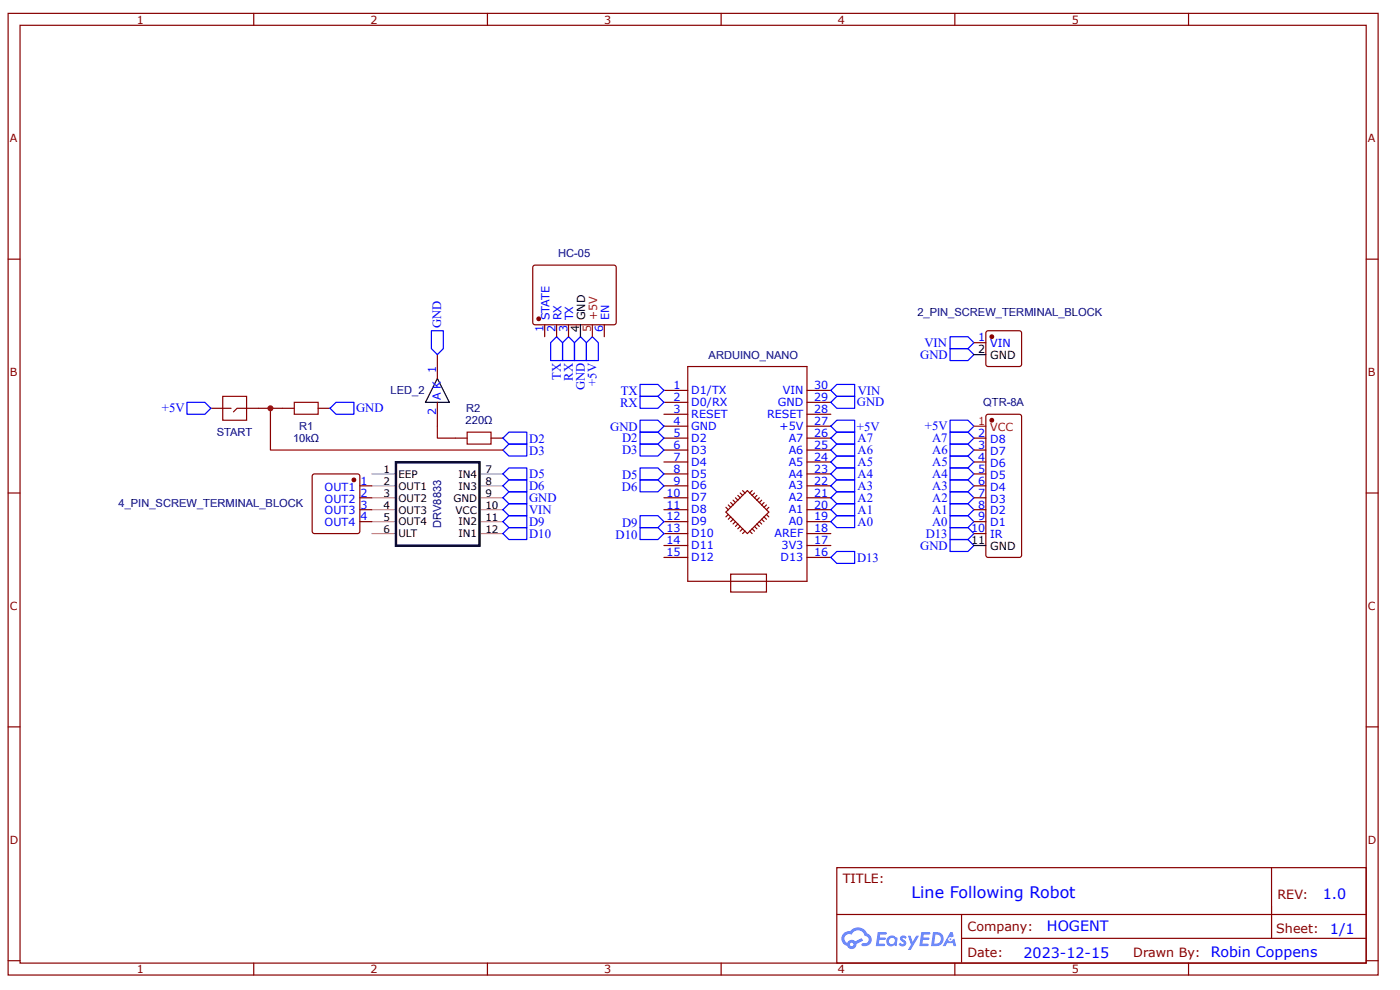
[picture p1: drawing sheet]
<svg xmlns="http://www.w3.org/2000/svg" width="297mm" height="210mm" viewBox="0 0 297 210" stroke-linecap="round" stroke-linejoin="round" font-family="sans-serif">
<g fill="none" stroke="#800" stroke-width=".25">
<path d="M1.7 2.8h290.7v203.9h-290.7zM4.3 5.4h285.5v198.8h-285.5zM53.8 2.8v2.6M103.4 2.8v2.6M153 2.8v2.6M202.6 2.8v2.6M252.1 2.8v2.6M1.7 54.9h2.6M289.8 54.9h2.6M1.7 104.5h2.6M289.8 104.5h2.6M1.7 154.1h2.6"/>
<path d="M289.8 154.1h2.6M177.5 184h112.3v20.2h-112.3zM177.6 193.9h112.1M204 198.9h85.7M204 193.9v10.1M269.8 184v14.9M1.7 203.7h2.6M53.8 204.2v2.5M103.4 204.2v2.5M153 204.2v2.5M202.6 204.2v2.5M252.1 204.2v2.5"/>
<path d="M289.8 203.7h2.6"/>
</g>
<g fill="#58f">
<path d="M191.1 198.5l.5-.2 .4 .1 .3 .3-.2 .4a.33 .33 0 0 0-.3-.3 .33 .33 0 0 0-.3 .1v.1a.85 .85 0 0 1 .7 .7 .85 .85 0 0 1-.3 .8l-.7 .1-.6-.4 .4-.4 .5 .3 .2-.1v-.2a.88 .88 0 0 1-.6-1.3z"/>
<path d="M192.6 198.4h.6l.4 1.3 .8-1.3h.6l-1.8 3h-.6l.7-1.1z"/>
<path d="M186.2 197.6h1.7l.2 .1-.1 .4h-1.3l-.1 .7h1.1l.2 .2-.2 .3h-1.1l-.2 .8h1.3l.1 .2-.1 .2-1.9 .1z"/>
<path d="M195.5 197.6h1.6l.2 .1v.4h-1.3l-.1 .7h1.1l.2 .2-.3 .3h-1.1l-.1 .8h1.2l.1 .2-.1 .2-1.9 .1z"/>
<path d="M201.6 197.6h.5l.2 .9-.4 .2a.49 .49 0 0 0-.7 .2 .49 .49 0 0 0 .3 .7 .49 .49 0 0 0 .6-.4l.4-.2 .4 1.6h-.6l-.2-.7h-1.2l-.3 .7h-.6z"/>
<path d="M197.9 197.6l-.4 3h1a1.51 1.51 0 0 0 1.7-1.5 1.51 1.51 0 0 0-1.8-1.5zM198.4 198.1a1.02 1.02 0 0 1 1.2 1.2 1.02 1.02 0 0 1-1.4 .8z"/>
<path d="M188.5 198.6a1.11 1.11 0 0 0-.3 1.6 1.11 1.11 0 0 0 1.6 .2l.4 .2 .2-1.7-.4-.2a1.01 1.01 0 0 0-1.5-.1zM188.5 199.5a.66 .66 0 0 1 1.3 0 .66 .66 0 0 1-1.3 0z"/>
<path d="M179 197.9a1.58 1.58 0 0 0 .7 2.6 1.01 1.01 0 0 0 1.2 .7 1.01 1.01 0 0 0 .8-1.1l1.4-.7-.3-.5-1.4 .7a1.02 1.02 0 0 0-1.7 .3 .99 .99 0 0 1-.4-1.4 .99 .99 0 0 1 1.4-.3 1.48 1.48 0 0 1 1.5-1 1.48 1.48 0 0 1 1.3 1.2 .82 .82 0 0 1 .8 1.1 .82 .82 0 0 1-1.2 .5l-.3 .1v.3a1.4 1.4 0 0 0 2-.6 1.4 1.4 0 0 0-.9-1.9 2.19 2.19 0 0 0-3.6-.5l-.8 .1zM180.3 200.2a.4 .4 0 0 1 .8 0 .4 .4 0 0 1-.8 0z"/>
<circle cx="201.6" cy="199.1" r=".19"/>
</g>
<path d="M78.9 113.1h5M78.9 110.6h5M78.9 108.1h5M78.9 105.5h5M78.9 103h5M78.9 100.5h5M101.6 113.1h5.1M101.6 110.6h5.1M101.6 108.1h5.1M101.6 105.5h5.1M101.6 103h5.1M101.6 100.5h5.1" fill="none" stroke="#999" stroke-width=".25"/>
<path d="M84 98h17.7v17.7h-17.7z" fill="none" stroke="#000" stroke-width=".51"/>
<g fill="none" stroke="#800" stroke-width=".25">
<path d="M92.8 75.2v5M145.9 77.7h25.3v45.5h-25.3zM44.7 86.6h2.6M52.3 86.6h2.5M59.9 86.6h2.5M67.5 86.6h2.5M92.8 85.3v5.1M96.6 92.9h2.5M104.2 92.9h2.5M140.8 92.9h5.1M140.8 97.9h5.1M140.8 95.4h5.1"/>
<path d="M140.8 90.4h5.1M140.8 87.8h5.1M140.8 85.3h5.1M140.8 82.8h5.1M171.2 92.9h5.1M171.2 97.9h5.1M171.2 95.4h5.1M171.2 90.4h5.1M171.2 87.8h5.1M171.2 85.3h5.1M171.2 82.8h5.1M209.3 88l.4-.2h6.5l.3 .1 .2 .3v29.5v.3l-.4 .2h-6.6l-.3-.1-.2-.3-.1-29.5z"/>
<path d="M140.8 115.7h5.1M140.8 113.1h5.1M140.8 110.6h5.1M140.8 108.1h5.1M140.8 105.5h5.1M140.8 103h5.1M140.8 100.5h5.1M140.8 118.2h5.1M154 108.6l4.6-4.6 4.5 4.6-4.5 4.5zM154 107.6l.5 .5M154.5 107.1l.5 .5M154.5 109.1l-.5 .5"/>
<path d="M155 106.5l.5 .6M155 109.6l-.5 .5M155.5 106l.5 .5M155.5 110.1l-.5 .5M156 105.5l.5 .5M156 110.6l-.5 .5M156.5 105l.5 .5M156.5 111.1l-.5 .5M157 104.5l.5 .5M157 111.6l-.5 .5M157.5 104l.5 .5M157.5 112.1l-.5 .5"/>
<path d="M158 112.6l-.5 .5M159.1 112.6l.5 .5M159.6 112.1l.5 .5M159.6 104l-.5 .5M160.1 111.6l.5 .5M160.1 104.5l-.5 .5M160.6 111.1l.5 .5M160.6 105l-.5 .5M161.1 110.6l.5 .5M161.1 105.5l-.5 .5M161.6 110.1l.5 .5M161.6 106l-.5 .5"/>
<path d="M162.1 109.6l.5 .5M162.1 106.5l-.5 .6M162.6 109.1l.5 .5M162.6 107.1l-.5 .5M163.1 107.6l-.5 .5M171.2 115.7h5.1M171.2 113.1h5.1M171.2 110.6h5.1M171.2 108.1h5.1M171.2 105.5h5.1M171.2 103h5.1M171.2 100.5h5.1"/>
<path d="M171.2 118.2h5.1M155 121.7h7.6v3.8h-7.6z"/>
</g>
<path d="M62.4 85.3h5.1v2.5h-5.1zM99.1 91.6h5.1v2.6h-5.1z" fill="none" stroke="#a00000" stroke-width=".25"/>
<path d="M92.8 80.2l2.5 5.1h-5z" fill="none" stroke="#000" stroke-width=".25"/>
<path d="M47.3 84h5v5.1h-5zM47.3 86.6h1.7M52.3 86.6h-2l-.8 .7M54.8 86.6h5.1M92.8 90.4v2.5h3.8" fill="none" stroke="#900" stroke-width=".25"/>
<g fill="none" stroke="#00f" stroke-width=".25">
<path d="M91.5 70.1h2.6v3.8l-1.3 1.3-1.3-1.3zM118.1 71.4l1.2 1.3v3.7h-2.5v-3.7zM120.6 71.4l1.3 1.3v3.7h-2.6v-3.7zM123.1 71.4l1.3 1.3v3.7h-2.5v-3.7zM125.7 71.4l1.2 1.3v3.7h-2.5v-3.7zM201.6 71.4h3.8l1.2 1.3-1.2 1.2h-3.8zM201.6 73.9h3.8l1.2 1.3-1.2 1.2h-3.8zM39.7 85.3h3.8l1.2 1.3-1.2 1.2h-3.8zM70 86.6l1.3-1.3h3.8v2.5h-3.8zM106.7 95.4l1.3-1.2h3.8v2.5h-3.8zM106.7 92.9l1.3-1.3h3.8v2.6h-3.8zM108 99.2h3.8v2.5h-3.8l-1.3-1.2z"/>
<path d="M135.8 89.1h3.8l1.2 1.3-1.2 1.2h-3.8zM135.8 84h3.8l1.2 1.3-1.2 1.3h-3.8zM135.8 81.5h3.8l1.2 1.3-1.2 1.2h-3.8zM135.8 99.2h3.8l1.2 1.3-1.2 1.2h-3.8zM135.8 94.2h3.8l1.2 1.2-1.2 1.3h-3.8zM135.8 91.6h3.8l1.2 1.3-1.2 1.3h-3.8zM176.3 85.3l1.2-1.3h3.8v2.6h-3.8zM176.3 90.4l1.2-1.3h3.8v2.5h-3.8zM176.3 97.9l1.2-1.2h3.8v2.5h-3.8zM176.3 92.9l1.2-1.3h3.8v2.6h-3.8zM176.3 95.4l1.2-1.2h3.8v2.5h-3.8zM176.3 82.8l1.2-1.3h3.8v2.5h-3.8z"/>
<path d="M201.6 89.1h3.8l1.2 1.3-1.2 1.2h-3.8zM201.6 91.6h3.8l1.2 1.3-1.2 1.3h-3.8zM201.6 99.2h3.8l1.2 1.3-1.2 1.2h-3.8zM201.6 96.7h3.8l1.2 1.2-1.2 1.3h-3.8zM201.6 94.2h3.8l1.2 1.2-1.2 1.3h-3.8zM106.7 108.1l1.3-1.3h3.8v2.5h-3.8zM106.7 105.5l1.3-1.2h3.8v2.5h-3.8zM106.7 110.6l1.3-1.3h3.8v2.6h-3.8zM106.7 113.1l1.3-1.2h3.8v2.5h-3.8zM106.7 103l1.3-1.3h3.8v2.6h-3.8zM135.8 111.9h3.8l1.2 1.2-1.2 1.3h-3.8zM135.8 109.3h3.8l1.2 1.3-1.2 1.3h-3.8z"/>
<path d="M135.8 101.7h3.8l1.2 1.3-1.2 1.3h-3.8zM176.3 118.2l1.2-1.3h3.8v2.5h-3.8zM176.3 110.6l1.2-1.3h3.8v2.6h-3.8zM176.3 108.1l1.2-1.3h3.8v2.5h-3.8zM176.3 105.5l1.2-1.2h3.8v2.5h-3.8zM176.3 103l1.2-1.3h3.8v2.6h-3.8zM176.3 100.5l1.2-1.3h3.8v2.5h-3.8zM201.6 114.4h3.8l1.2 1.3-1.2 1.2h-3.8zM201.6 111.9h3.8l1.2 1.2-1.2 1.3h-3.8zM201.6 109.3h3.8l1.2 1.3-1.2 1.3h-3.8zM201.6 106.8h3.8l1.2 1.3-1.2 1.2h-3.8zM201.6 104.3h3.8l1.2 1.2-1.2 1.3h-3.8z"/>
<path d="M201.6 101.7h3.8l1.2 1.3-1.2 1.3h-3.8z"/>
</g>
<circle cx="210.4" cy="89.1" r=".38" fill="#800"/>
<g fill="none" stroke="#800" stroke-width=".25">
<path d="M113.2 56.4l.3-.2 17 .1 .2 .4-.1 11.9-.4 .3-17-.1-.2-.4v-11.7zM206.6 92.9h2.5M206.6 95.4h2.5M206.6 97.9h2.5M206.6 100.5h2.5M206.6 103h2.5M206.6 105.5h2.5M206.6 108.1h2.5M206.6 110.6h2.5M206.6 113.1h2.5"/>
<circle cx="210.4" cy="89.1" r=".38"/>
</g>
<path d="M206.6 90.4h2.5" fill="none" stroke="#f00" stroke-width=".25"/>
<path d="M206.6 115.7h2.5" fill="none" stroke="#000" stroke-width=".25"/>
<circle cx="114.3" cy="67.6" r=".38" fill="#800"/>
<g fill="none" stroke="#800" stroke-width=".25">
<path d="M115.6 68.9v2.5M118.1 68.9v2.5M120.6 68.9v2.5M128.2 68.9v2.5M66.4 100.6l.3-.1h9.1l.5 .2v11.9l-.2 .4-9.4 .1-.4-.2-.1-11.9z"/>
<circle cx="114.3" cy="67.6" r=".38"/>
</g>
<path d="M123.1 68.9v2.5" fill="none" stroke="#000" stroke-width=".25"/>
<path d="M125.7 68.9v2.5" fill="none" stroke="#f00" stroke-width=".25"/>
<circle cx="75.1" cy="101.7" r=".38" fill="#800"/>
<g fill="none" stroke="#800" stroke-width=".25">
<path d="M209.3 70.3l.4-.2h6.5l.4 .2 .1 .3v6.6l-.1 .4-.4 .1h-6.5l-.4-.1-.2-.4v-6.6zM76.3 103h2.6M76.3 105.5h2.6M76.3 108.1h2.6M76.3 110.6h2.6"/>
<circle cx="75.1" cy="101.7" r=".38"/>
</g>
<circle cx="210.4" cy="71.4" r=".38" fill="#800"/>
<g fill="none" stroke="#800" stroke-width=".25">
<path d="M206.6 72.7h2.5"/>
<circle cx="210.4" cy="71.4" r=".38"/>
</g>
<path d="M206.6 75.2h2.5" fill="none" stroke="#000" stroke-width=".25"/>
<path d="M57.4 86.6v8.8h49.3" fill="none" stroke="#900" stroke-width=".25"/>
<circle cx="57.4" cy="86.6" r=".63" fill="#c00"/>
<text font-size="3.4" fill="#00f" x="193.4" y="190.4">Line Following Robot</text>
<g font-size="3" fill="#00f">
<text x="280.6" y="190.6">1.0</text>
<text x="222.1" y="197.5">HOGENT</text>
<text x="282.2" y="198">1/1</text>
<text x="217.1" y="203">2023-12-15</text>
<text x="256.9" y="203">Robin Coppens</text>
</g>
<g font-size="2.7" fill="#00f">
<text x="93.6" y="69.6" transform="rotate(-90 93.6 69.6)">GND</text>
<text x="195.2" y="76">GND</text>
<text x="196.1" y="73.6">VIN</text>
<text x="119" y="80.5" transform="rotate(-90 119 80.5)">TX</text>
<text x="121.5" y="80.7" transform="rotate(-90 121.5 80.7)">RX</text>
<text x="124.1" y="82.8" transform="rotate(-90 124.1 82.8)">GND</text>
<text x="126.6" y="81.8" transform="rotate(-90 126.6 81.8)">+5V</text>
<text x="131.7" y="83.7">TX</text>
<text x="182" y="83.7">VIN</text>
<text x="34.3" y="87.4">+5V</text>
<text x="75.6" y="87.4">GND</text>
<text x="131.5" y="86.2">RX</text>
<text x="181.8" y="86.2">GND</text>
<text x="112.3" y="94">D2</text>
<text x="129.4" y="91.3">GND</text>
<text x="132" y="93.8">D2</text>
<text x="181.8" y="91.3">+5V</text>
<text x="181.9" y="93.8">A7</text>
<text x="196.2" y="91.2">+5V</text>
<text x="197.8" y="93.8">A7</text>
<text x="112.3" y="101.3">D5</text>
<text x="112.3" y="96.4">D3</text>
<text x="132" y="101.5">D5</text>
<text x="132" y="96.3">D3</text>
<text x="181.9" y="101.3">A4</text>
<text x="181.9" y="96.3">A6</text>
<text x="181.9" y="98.8">A5</text>
<text x="197.8" y="101.3">A4</text>
<text x="197.8" y="98.8">A5</text>
<text x="197.8" y="96.2">A6</text>
<text x="112.2" y="106.4">GND</text>
<text x="112.3" y="103.9">D6</text>
<text x="131.9" y="104.1">D6</text>
<text x="181.9" y="106.4">A2</text>
<text x="181.9" y="103.9">A3</text>
<text x="197.8" y="106.4">A2</text>
<text x="197.8" y="103.8">A3</text>
<text x="112.2" y="109">VIN</text>
<text x="112.3" y="111.5">D9</text>
<text x="112.3" y="114">D10</text>
<text x="132" y="111.7">D9</text>
<text x="181.9" y="111.5">A0</text>
<text x="181.9" y="108.9">A1</text>
<text x="197.8" y="111.5">A0</text>
<text x="197.8" y="108.9">A1</text>
<text x="130.6" y="114.2">D10</text>
<text x="181.8" y="119.1">D13</text>
<text x="195.2" y="116.6">GND</text>
<text x="196.4" y="114">D13</text>
</g>
<g font-size="2.7" fill="#800">
<text x="178.8" y="187.2">TITLE:</text>
<text x="271" y="190.6">REV:</text>
<text x="205.3" y="197.4">Company:</text>
<text x="270.8" y="197.9">Sheet:</text>
<text x="205.3" y="202.9">Date:</text>
<text x="240.4" y="203">Drawn By:</text>
</g>
<g font-size="2.4" fill="#800">
<text x="29" y="5">1</text>
<text x="78.6" y="5">2</text>
<text x="128.2" y="5">3</text>
<text x="177.8" y="5">4</text>
<text x="227.4" y="5">5</text>
<text x="2.1" y="30.2">A</text>
<text x="290.2" y="30.2">A</text>
<text x="2.1" y="79.7">B</text>
<text x="290.2" y="79.7">B</text>
<text x="2.1" y="129.3">C</text>
<text x="290.2" y="129.3">C</text>
<text x="2.1" y="178.9">D</text>
<text x="290.2" y="178.9">D</text>
<text x="29" y="206.3">1</text>
<text x="78.6" y="206.3">2</text>
<text x="128.2" y="206.3">3</text>
<text x="177.8" y="206.3">4</text>
<text x="227.4" y="206.3">5</text>
</g>
<g font-size="2.4" fill="#000080">
<text x="118.4" y="54.5">HC-05</text>
<text x="194.6" y="67.1">2_PIN_SCREW_TERMINAL_BLOCK</text>
<text x="150.3" y="76">ARDUINO_NANO</text>
<text x="82.8" y="83.6">LED_2</text>
<text x="98.8" y="89.9">220Ω</text>
<text x="98.9" y="87.4">R2</text>
<text x="208.6" y="86.1">QTR-8A</text>
<text x="46" y="92.4">START</text>
<text x="62.2" y="93.7">10kΩ</text>
<text x="63.4" y="91.2">R1</text>
<text x="25.1" y="107.6">4_PIN_SCREW_TERMINAL_BLOCK</text>
<text x="93.6" y="111.9" transform="rotate(-90 93.6 111.9)">DRV8833</text>
</g>
<g font-size="2.4" fill="#00f">
<text x="115.3" y="70.5" transform="rotate(-90 115.3 70.5)">1</text>
<text x="116.6" y="67.9" transform="rotate(-90 116.6 67.9)">STATE</text>
<text x="117.8" y="70.5" transform="rotate(-90 117.8 70.5)">2</text>
<text x="119.1" y="67.9" transform="rotate(-90 119.1 67.9)">RX</text>
<text x="120.4" y="70.5" transform="rotate(-90 120.4 70.5)">3</text>
<text x="121.6" y="67.9" transform="rotate(-90 121.6 67.9)">TX</text>
<text x="127.9" y="70.5" transform="rotate(-90 127.9 70.5)">6</text>
<text x="129.2" y="67.9" transform="rotate(-90 129.2 67.9)">EN</text>
<text x="207.5" y="72.4">1</text>
<text x="210.1" y="73.7">VIN</text>
<text x="92.5" y="79" transform="rotate(-90 92.5 79)">1</text>
<text x="142.9" y="82.5">1</text>
<text x="146.7" y="83.5">D1/TX</text>
<text x="166.1" y="83.5">VIN</text>
<text x="172.7" y="82.5">30</text>
<text x="92.5" y="88.1" transform="rotate(-90 92.5 88.1)">2</text>
<text x="93.5" y="84.8" transform="rotate(-90 93.5 84.8)">A K</text>
<text x="142.9" y="87.6">3</text>
<text x="142.9" y="85">2</text>
<text x="146.7" y="88.6">RESET</text>
<text x="146.7" y="86.1">D0/RX</text>
<text x="162.7" y="88.6">RESET</text>
<text x="165" y="86.1">GND</text>
<text x="172.7" y="85">29</text>
<text x="172.7" y="87.6">28</text>
<text x="142.9" y="95.2">6</text>
<text x="142.9" y="92.6">5</text>
<text x="142.9" y="90.1">4</text>
<text x="146.7" y="93.6">D2</text>
<text x="146.7" y="91.1">GND</text>
<text x="165.4" y="91.1">+5V</text>
<text x="167.3" y="93.6">A7</text>
<text x="172.7" y="90.1">27</text>
<text x="172.7" y="92.6">26</text>
<text x="172.7" y="95.2">25</text>
<text x="207.5" y="92.6">2</text>
<text x="207.5" y="95.2">3</text>
<text x="210.1" y="93.9">D8</text>
<text x="142.9" y="100.2">8</text>
<text x="142.9" y="97.7">7</text>
<text x="146.7" y="101.2">D5</text>
<text x="146.7" y="98.7">D4</text>
<text x="146.7" y="96.2">D3</text>
<text x="167.3" y="96.2">A6</text>
<text x="167.3" y="98.7">A5</text>
<text x="167.3" y="101.2">A4</text>
<text x="172.7" y="97.7">24</text>
<text x="172.7" y="100.2">23</text>
<text x="207.5" y="97.7">4</text>
<text x="207.5" y="100.2">5</text>
<text x="210.1" y="96.4">D7</text>
<text x="210.1" y="99">D6</text>
<text x="210.1" y="101.5">D5</text>
<text x="68.9" y="104">OUT1</text>
<text x="68.9" y="106.5">OUT2</text>
<text x="76.5" y="102.8">1</text>
<text x="76.5" y="105.3">2</text>
<text x="76.5" y="107.8">3</text>
<text x="141.4" y="107.8">11</text>
<text x="141.4" y="105.3">10</text>
<text x="142.9" y="102.8">9</text>
<text x="146.7" y="106.3">D7</text>
<text x="146.7" y="103.8">D6</text>
<text x="167.3" y="103.8">A3</text>
<text x="167.3" y="106.3">A2</text>
<text x="172.7" y="102.8">22</text>
<text x="172.7" y="105.3">21</text>
<text x="172.7" y="107.8">20</text>
<text x="207.5" y="102.8">6</text>
<text x="207.5" y="105.3">7</text>
<text x="207.5" y="107.8">8</text>
<text x="210.1" y="104">D4</text>
<text x="210.1" y="106.5">D3</text>
<text x="68.9" y="109.1">OUT3</text>
<text x="68.9" y="111.6">OUT4</text>
<text x="76.5" y="110.3">4</text>
<text x="141.4" y="112.9">13</text>
<text x="141.4" y="110.3">12</text>
<text x="146.7" y="113.9">D10</text>
<text x="146.7" y="111.4">D9</text>
<text x="146.7" y="108.8">D8</text>
<text x="164.3" y="113.9">AREF</text>
<text x="167.3" y="108.8">A1</text>
<text x="167.3" y="111.4">A0</text>
<text x="172.7" y="110.3">19</text>
<text x="172.7" y="112.9">18</text>
<text x="206" y="112.9">10</text>
<text x="207.5" y="110.3">9</text>
<text x="210.1" y="109.1">D2</text>
<text x="210.1" y="111.6">D1</text>
<text x="141.4" y="115.4">14</text>
<text x="141.4" y="117.9">15</text>
<text x="146.7" y="116.4">D11</text>
<text x="146.7" y="118.9">D12</text>
<text x="165.6" y="118.9">D13</text>
<text x="165.8" y="116.4">3V3</text>
<text x="172.7" y="115.4">17</text>
<text x="172.7" y="117.9">16</text>
<text x="210.1" y="114.1">IR</text>
</g>
<g font-size="2.4">
<text x="122.9" y="70.5" transform="rotate(-90 122.9 70.5)">4</text>
<text x="124.2" y="67.9" transform="rotate(-90 124.2 67.9)">GND</text>
<text x="207.5" y="74.9">2</text>
<text x="210.1" y="76.2">GND</text>
<text x="206" y="115.4">11</text>
<text x="210.1" y="116.7">GND</text>
</g>
<g font-size="2.4" fill="#f00">
<text x="125.4" y="70.5" transform="rotate(-90 125.4 70.5)">5</text>
<text x="126.7" y="67.9" transform="rotate(-90 126.7 67.9)">+5V</text>
<text x="207.5" y="90.1">1</text>
<text x="210.1" y="91.4">VCC</text>
</g>
<g font-size="2.2">
<text x="81.3" y="100.3">1</text>
<text x="84.5" y="101.3">EEP</text>
<text x="97.3" y="101.3">IN4</text>
<text x="103" y="100.3">7</text>
<text x="81.3" y="107.9">4</text>
<text x="81.3" y="105.3">3</text>
<text x="81.3" y="102.8">2</text>
<text x="84.5" y="106.3">OUT2</text>
<text x="84.5" y="103.8">OUT1</text>
<text x="96.2" y="106.3">GND</text>
<text x="97.3" y="103.8">IN3</text>
<text x="103" y="107.9">10</text>
<text x="103" y="105.3">9</text>
<text x="103" y="102.8">8</text>
<text x="81.3" y="112.9">6</text>
<text x="81.3" y="110.4">5</text>
<text x="84.5" y="113.9">ULT</text>
<text x="84.5" y="111.4">OUT4</text>
<text x="84.5" y="108.9">OUT3</text>
<text x="96.6" y="108.9">VCC</text>
<text x="97.3" y="113.9">IN1</text>
<text x="97.3" y="111.4">IN2</text>
<text x="103" y="112.9">12</text>
<text x="103" y="110.4">11</text>
</g>
</svg>
